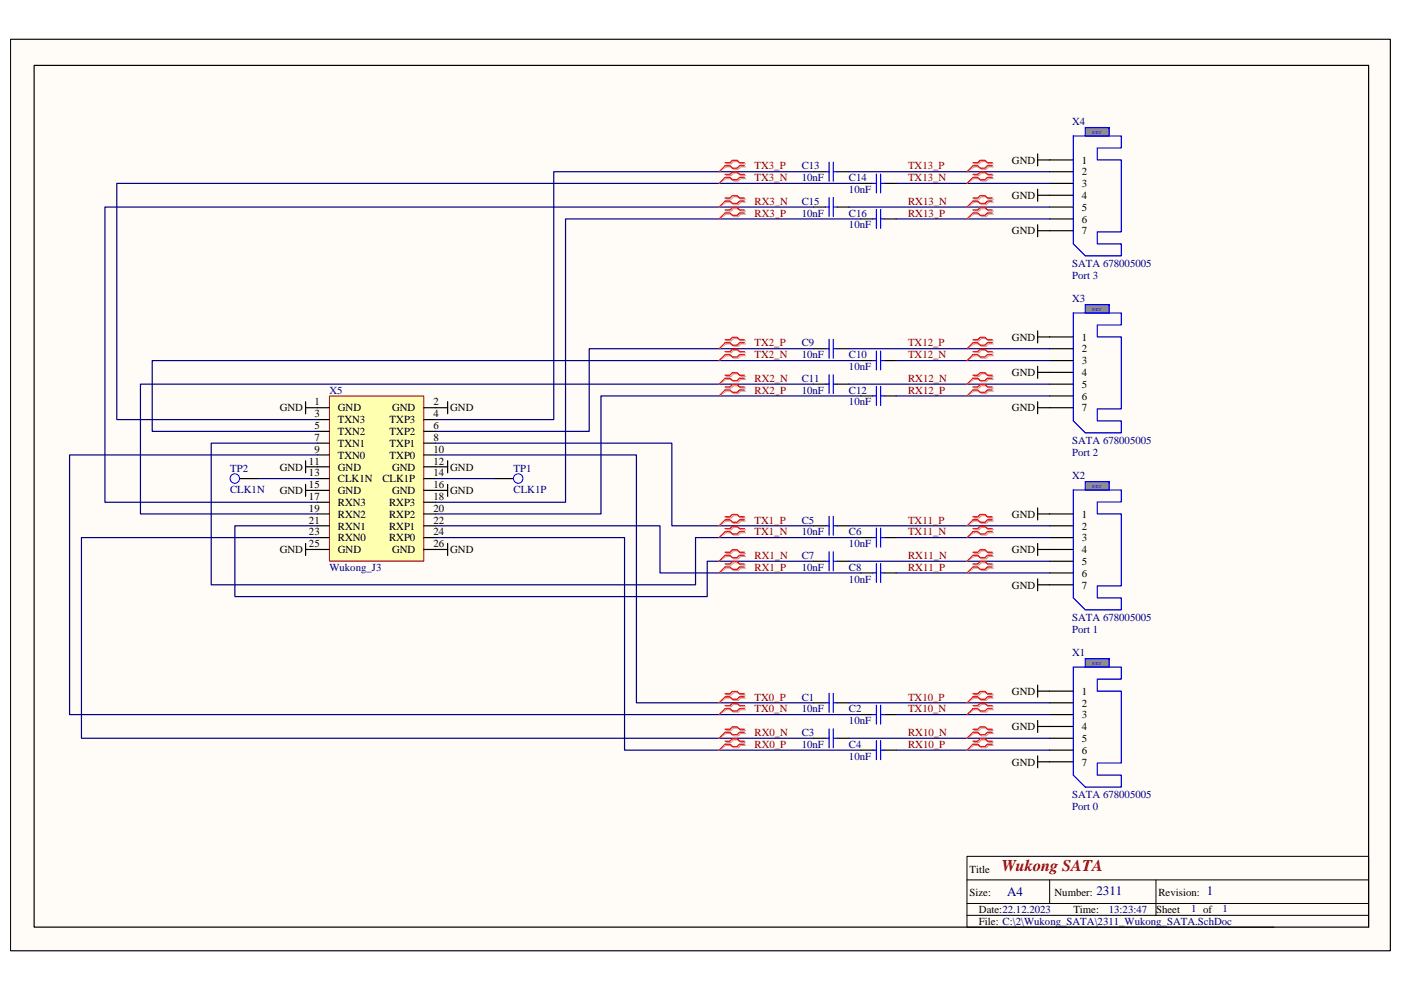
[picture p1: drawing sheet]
<svg xmlns="http://www.w3.org/2000/svg" width="297mm" height="210mm" viewBox="0 0 297 210" stroke-linecap="round" stroke-linejoin="round" font-family="sans-serif">
<path d="M2.3 8.4h292.5v193.2h-292.5z" fill="#fffcf8"/>
<path d="M2.2 8.3h292.6v193.3h-292.6z" fill="none" stroke="#000" stroke-width=".21"/>
<path d="M2.3 8.4h292.5v193.2h-292.5z" fill="#fffcf8"/>
<path d="M2.2 8.3h292.6v193.3h-292.6zM205 186.6h85.2M205 194.1h85.2M205 191.6h85.2M222.5 186.6v5M245.1 186.6v7.5M270.1 196.6h-65.1v-15h85.2v15" fill="none" stroke="#000" stroke-width=".21"/>
<path d="M7.2 13.9h283v182.7h-283z" fill="none" stroke="#000" stroke-width=".25"/>
<path d="M69.9 84h19.9v35h-19.9z" fill="#ffffb0"/>
<path d="M69.8 84h20v35h-20z" fill="none" stroke="#800000" stroke-width=".21"/>
<g fill="none" stroke="#000" stroke-width=".25">
<path d="M67.3 86.4h2.5M67.3 89h2.5M67.3 91.5h2.5M67.3 94h2.5M67.3 96.5h2.5M67.3 99h2.5M89.9 86.4h2.5M89.9 89h2.5M89.9 91.5h2.5M89.9 94h2.5M89.9 96.5h2.5M89.9 99h2.5"/>
<path d="M67.3 101.5h2.5M67.3 104h2.5M67.3 106.5h2.5M67.3 109h2.5M67.3 111.5h2.5M67.3 114h2.5M67.3 116.5h2.5M89.9 101.5h2.5M89.9 104h2.5M89.9 106.5h2.5M89.9 109h2.5M89.9 111.5h2.5"/>
<path d="M89.9 114h2.5M89.9 116.5h2.5"/>
</g>
<path d="M227.6 51.7v-22.9h10.1v2.6h-5.1v2.5h5.1v15.3h-5.1v2.5h5.1v2.6h-7.6" fill="none" stroke="#00f" stroke-width=".25"/>
<path d="M230.1 27.1v1.7h5.1v-1.7z" fill-rule="evenodd" fill="#918e90" stroke="#00f" stroke-width=".25"/>
<path d="M227.6 51.7l2.5 2.6M227.6 89.2v-22.8h10.1v2.5h-5.1v2.5h5.1v15.3h-5.1v2.5h5.1v2.6h-7.6" fill="none" stroke="#00f" stroke-width=".25"/>
<path d="M222.5 33.9h5.1M222.5 36.4h5.1M222.5 38.9h5.1M222.5 41.4h5.1M222.5 43.9h5.1M222.5 46.4h5.1M222.5 48.9h5.1" fill="none" stroke="#000" stroke-width=".25"/>
<path d="M230.1 64.6v1.7h5.1v-1.7z" fill-rule="evenodd" fill="#918e90" stroke="#00f" stroke-width=".25"/>
<path d="M227.6 89.2l2.5 2.6M227.6 126.8v-22.9h10.1v2.5h-5.1v2.6h5.1v15.2h-5.1v2.6h5.1v2.5h-7.6" fill="none" stroke="#00f" stroke-width=".25"/>
<path d="M222.5 71.4h5.1M222.5 73.9h5.1M222.5 76.5h5.1M222.5 79h5.1M222.5 81.4h5.1M222.5 83.9h5.1M222.5 86.4h5.1" fill="none" stroke="#000" stroke-width=".25"/>
<path d="M230.1 102.1v1.8h5.1v-1.8z" fill-rule="evenodd" fill="#918e90" stroke="#00f" stroke-width=".25"/>
<path d="M227.6 126.8l2.5 2.5M227.6 164.3v-22.9h10.1v2.6h-5.1v2.5h5.1v15.3h-5.1v2.5h5.1v2.6h-7.6" fill="none" stroke="#00f" stroke-width=".25"/>
<path d="M222.5 109h5.1M222.5 111.5h5.1M222.5 114h5.1M222.5 116.5h5.1M222.5 119h5.1M222.5 121.5h5.1M222.5 124h5.1" fill="none" stroke="#000" stroke-width=".25"/>
<path d="M230.1 139.7v1.7h5.1v-1.7z" fill-rule="evenodd" fill="#918e90" stroke="#00f" stroke-width=".25"/>
<path d="M227.6 164.3l2.5 2.6" fill="none" stroke="#00f" stroke-width=".25"/>
<g fill="none" stroke="#000" stroke-width=".25">
<path d="M220 32.6v2.6M220 33.9h2.5M220 40.1v2.6M220 47.6v2.6M220 41.4h2.5M220 48.9h2.5M220 70.2v2.5M220 77.7v2.5M220 71.4h2.5M220 79h2.5M64.8 86.4h2.5M64.8 99h2.5"/>
<path d="M64.8 85.2v2.5M64.8 97.7v2.5M92.4 86.4h2.5M92.4 99h2.5M94.9 85.2v2.5M94.9 97.7v2.5M220 85.2v2.5M220 86.4h2.5M64.8 116.5h2.5M64.8 104h2.5M64.8 102.7v2.5M64.8 115.2v2.6"/>
<path d="M92.4 116.5h2.5M92.4 104h2.5M94.9 102.7v2.5M94.9 115.2v2.6M104.9 101.5h5M220 107.7v2.5M220 115.2v2.6M220 116.5h2.5M220 109h2.5M220 122.7v2.6M220 124h2.5M220 145.3v2.5"/>
<path d="M220 152.8v2.5M220 146.5h7.6M220 154h7.6M222.5 149h5.1M222.5 151.5h5.1M222.5 156.5h5.1M222.5 159h5.1M220 160.3v2.5M220 161.5h7.6"/>
</g>
<g fill="none" stroke="#000080" stroke-width=".25">
<path d="M172.5 36.4h-55.1v52.6h-25M182.5 38.9h-157.7v50.1h42.5M172.5 43.9h-150.3v62.6h45.1M182.5 46.4h-62.6v60.1h-27.5M172.5 73.9h-47.6v17.6h-32.5M182.5 76.5h-150.2v15h35M67.3 96.5h-52.6v55h167.8M67.3 94h-22.5v30h102.7v-10h35M92.4 96.5h42.5v52.5h37.6M92.4 94h50v17.5h30.1M182.5 83.9h-55.1v25.1h-35M67.3 114h-50v42.5h155.2"/>
<path d="M67.3 111.5h-17.5v15h100.1v-7.5h22.6M92.4 114h40v45h50.1M92.4 111.5h47.5v10h42.6"/>
</g>
<circle cx="109.9" cy="101.5" r="1" fill="#fff0ff" stroke="#00f" stroke-width=".21"/>
<path d="M49.8 101.5h5" fill="none" stroke="#000" stroke-width=".25"/>
<circle cx="49.8" cy="101.5" r="1.01" fill="#fff0ff" stroke="#00f" stroke-width=".21"/>
<g fill="none" stroke="#000080" stroke-width=".25">
<path d="M180 36.4h42.5M190 38.9h32.5M180 43.9h42.5M190 46.4h32.5M180 73.9h42.5M190 76.5h32.5M172.5 81.4h-142.7v27.6h37.5M180 81.4h42.5M190 83.9h32.5M54.8 101.5h12.5M92.4 101.5h12.5M180 119h42.5"/>
<path d="M180 111.5h42.5M190 114h32.5M190 121.5h32.5M180 156.5h42.5M180 149h42.5M190 151.5h32.5M190 159h32.5"/>
</g>
<g fill="none" stroke="#000" stroke-width=".25">
<path d="M172.5 36.4h2.5M177.5 36.4h2.5M182.5 38.9h2.5M187.5 38.9h2.5M172.5 43.9h2.5M177.5 43.9h2.5M182.5 46.4h2.5M187.5 46.4h2.5M172.5 73.9h2.5M177.5 73.9h2.5M182.5 76.5h2.5M187.5 76.5h2.5"/>
<path d="M172.5 81.4h2.5M177.5 81.4h2.5M182.5 83.9h2.5M187.5 83.9h2.5M172.5 111.5h2.5M172.5 119h2.5M177.5 111.5h2.5M177.5 119h2.5M182.5 114h2.5M187.5 114h2.5M182.5 121.5h2.5M187.5 121.5h2.5"/>
<path d="M172.5 149h2.5M172.5 156.5h2.5M177.5 149h2.5M177.5 156.5h2.5M182.5 151.5h2.5M182.5 159h2.5M187.5 151.5h2.5M187.5 159h2.5"/>
</g>
<g fill="none" stroke="#00f" stroke-width=".25">
<path d="M175 36.4h.8M175.8 34.4v4M176.7 34.4v4M176.8 36.4h.7M185 38.9h.8M185.8 36.9v4M186.7 36.9v4M186.8 38.9h.7M175 43.9h.8M175.8 41.9v4M176.7 41.9v4M176.8 43.9h.7"/>
<path d="M185 46.4h.8M185.8 44.4v4M186.7 44.4v4M186.8 46.4h.7M175 73.9h.8M175.8 71.9v4M175.8 79.5v3.9M176.7 71.9v4M176.7 79.5v3.9M176.8 73.9h.7M185 76.5h.8M185.8 74.4v4"/>
<path d="M186.7 74.4v4M186.8 76.5h.7M175 81.4h.8M176.8 81.4h.7M185 83.9h.8M185.8 81.9v4.1M186.7 81.9v4.1M186.8 83.9h.7M175 111.5h.8M175 119h.8M175.8 109.5v4M175.8 117v4"/>
<path d="M176.7 109.5v4M176.7 117v4M176.8 111.5h.7M176.8 119h.7M185 114h.8M185.8 112v4M185.8 119.5v4M186.7 112v4M186.7 119.5v4M186.8 114h.7M185 121.5h.8M186.8 121.5h.7"/>
<path d="M175 149h.8M175 156.5h.8M175.8 147v4M175.8 154.5v4M176.7 147v4M176.7 154.5v4M176.8 149h.7M176.8 156.5h.7M185 151.5h.8M185 159h.8M185.8 149.5v4M185.8 157v4.1"/>
<path d="M186.7 149.5v4M186.7 157v4.1M186.8 151.5h.7M186.8 159h.7"/>
</g>
<g fill="none" stroke="#d0a19e" stroke-width=".25">
<path d="M154 37.2h1l.5-.5h1l.6 .5h1M154 37.9h1l.5 .5h1l.6-.5h1M154 34.8h1l.5-.6h1l.6 .6h1M154 35.4h1l.5 .5h1l.6-.5h1M206.5 37.2h1.1l.5-.5h1l.5 .5h1M206.5 37.9h1.1l.5 .5h1l.5-.5h1M206.5 34.8h1.1l.5-.6h1l.5 .6h1M206.5 35.4h1.1l.5 .5h1l.5-.5h1M154 44.8h1l.5-.5h1l.6 .5h1M154 45.4h1l.5 .5h1l.6-.5h1M154 42.2h1l.5-.5h1l.6 .5h1M154 42.9h1l.5 .5h1l.6-.5h1"/>
<path d="M206.5 44.8h1.1l.5-.5h1l.5 .5h1M206.5 45.4h1.1l.5 .5h1l.5-.5h1M206.5 42.2h1.1l.5-.5h1l.5 .5h1M206.5 42.9h1.1l.5 .5h1l.5-.5h1M154 79.8h1l.5-.5h1l.6 .5h1M154 74.8h1l.5-.5h1l.6 .5h1M154 75.4h1l.5 .5h1l.6-.5h1M154 72.3h1l.5-.5h1l.6 .5h1M154 72.9h1l.5 .5h1l.6-.5h1M206.5 79.8h1.1l.5-.5h1l.5 .5h1M206.5 74.8h1.1l.5-.5h1l.5 .5h1M206.5 75.4h1.1l.5 .5h1l.5-.5h1"/>
<path d="M206.5 72.3h1.1l.5-.5h1l.5 .5h1M206.5 72.9h1.1l.5 .5h1l.5-.5h1M154 82.3h1l.5-.5h1l.6 .5h1M154 82.9h1l.5 .5h1l.6-.5h1M154 80.4h1l.5 .5h1l.6-.5h1M206.5 82.3h1.1l.5-.5h1l.5 .5h1M206.5 82.9h1.1l.5 .5h1l.5-.5h1M206.5 80.4h1.1l.5 .5h1l.5-.5h1M154 119.8h1l.5-.5h1l.6 .5h1M154 117.3h1l.5-.5h1l.6 .5h1M154 118h1l.5 .5h1l.6-.5h1M154 112.3h1l.5-.5h1l.6 .5h1"/>
<path d="M154 113h1l.5 .5h1l.6-.5h1M154 109.8h1l.5-.5h1l.6 .5h1M154 110.5h1l.5 .5h1l.6-.5h1M206.5 119.8h1.1l.5-.5h1l.5 .5h1M206.5 117.3h1.1l.5-.5h1l.5 .5h1M206.5 118h1.1l.5 .5h1l.5-.5h1M206.5 112.3h1.1l.5-.5h1l.5 .5h1M206.5 113h1.1l.5 .5h1l.5-.5h1M206.5 109.8h1.1l.5-.5h1l.5 .5h1M206.5 110.5h1.1l.5 .5h1l.5-.5h1M154 120.5h1l.5 .5h1l.6-.5h1M206.5 120.5h1.1l.5 .5h1l.5-.5h1"/>
<path d="M154 157.4h1l.5-.5h1l.6 .5h1M154 158h1l.5 .5h1l.6-.5h1M154 154.9h1l.5-.5h1l.6 .5h1M154 155.5h1l.5 .5h1l.6-.5h1M154 149.9h1l.5-.5h1l.6 .5h1M154 150.5h1l.5 .5h1l.6-.5h1M154 147.4h1l.5-.5h1l.6 .5h1M154 148h1l.5 .5h1l.6-.5h1M206.5 157.4h1.1l.5-.5h1l.5 .5h1M206.5 158h1.1l.5 .5h1l.5-.5h1M206.5 149.9h1.1l.5-.5h1l.5 .5h1M206.5 150.5h1.1l.5 .5h1l.5-.5h1"/>
<path d="M206.5 154.9h1.1l.5-.5h1l.5 .5h1M206.5 155.5h1.1l.5 .5h1l.5-.5h1M206.5 147.4h1.1l.5-.5h1l.5 .5h1M206.5 148h1.1l.5 .5h1l.5-.5h1"/>
</g>
<g fill="none" stroke="#d0a19e" stroke-width=".21">
<path d="M154 37.9l-1.5 1M154 35.4l-1.5 1M206.5 37.9l-1.5 1M206.5 35.4l-1.5 1M154 45.4l-1.5 1M154 42.9l-1.5 1M206.5 45.4l-1.5 1M206.5 42.9l-1.5 1M154 75.4l-1.5 1.1M154 72.9l-1.5 1M206.5 75.4l-1.5 1.1M206.5 72.9l-1.5 1"/>
<path d="M154 82.9l-1.5 1M154 80.4l-1.5 1M206.5 82.9l-1.5 1M206.5 80.4l-1.5 1M154 118l-1.5 1M154 113l-1.5 1M154 110.5l-1.5 1M206.5 118l-1.5 1M206.5 113l-1.5 1M206.5 110.5l-1.5 1M154 120.5l-1.5 1M206.5 120.5l-1.5 1"/>
<path d="M154 158l-1.5 1M154 155.5l-1.5 1M154 150.5l-1.5 1M154 148l-1.5 1M206.5 158l-1.5 1M206.5 150.5l-1.5 1M206.5 155.5l-1.5 1M206.5 148l-1.5 1"/>
</g>
<g fill="none" stroke="#f00" stroke-width=".25">
<path d="M153.7 37h1.1l.5-.5h1l.5 .5h1M153.7 37.6h1.1l.5 .5h1l.5-.5h1M153.7 34.5h1.1l.5-.5h1l.5 .5h1M153.7 35.1h1.1l.5 .5h1l.5-.5h1M206.3 37h1l.5-.5h1l.6 .5h1M206.3 37.6h1l.5 .5h1l.6-.5h1M206.3 34.5h1l.5-.5h1l.6 .5h1M206.3 35.1h1l.5 .5h1l.6-.5h1M153.7 44.5h1.1l.5-.5h1l.5 .5h1M153.7 45.1h1.1l.5 .6h1l.5-.6h1M153.7 42h1.1l.5-.5h1l.5 .5h1M153.7 42.6h1.1l.5 .5h1l.5-.5h1"/>
<path d="M206.3 44.5h1l.5-.5h1l.6 .5h1M206.3 45.1h1l.5 .6h1l.6-.6h1M206.3 42h1l.5-.5h1l.6 .5h1M206.3 42.6h1l.5 .5h1l.6-.5h1M153.7 79.5h1.1l.5-.5h1l.5 .5h1M153.7 74.5h1.1l.5-.5h1l.5 .5h1M153.7 75.2h1.1l.5 .5h1l.5-.5h1M153.7 72h1.1l.5-.5h1l.5 .5h1M153.7 72.7h1.1l.5 .5h1l.5-.5h1M206.3 79.5h1l.5-.5h1l.6 .5h1M206.3 74.5h1l.5-.5h1l.6 .5h1M206.3 75.2h1l.5 .5h1l.6-.5h1"/>
<path d="M206.3 72h1l.5-.5h1l.6 .5h1M206.3 72.7h1l.5 .5h1l.6-.5h1M153.7 82h1.1l.5-.5h1l.5 .5h1M153.7 82.7h1.1l.5 .5h1l.5-.5h1M153.7 80.2h1.1l.5 .5h1l.5-.5h1M206.3 82h1l.5-.5h1l.6 .5h1M206.3 82.7h1l.5 .5h1l.6-.5h1M206.3 80.2h1l.5 .5h1l.6-.5h1M153.7 119.6h1.1l.5-.5h1l.5 .5h1M153.7 117.1h1.1l.5-.5h1l.5 .5h1M153.7 117.7h1.1l.5 .5h1l.5-.5h1M153.7 112.1h1.1l.5-.5h1l.5 .5h1"/>
<path d="M153.7 112.7h1.1l.5 .5h1l.5-.5h1M153.7 109.6h1.1l.5-.5h1l.5 .5h1M153.7 110.2h1.1l.5 .5h1l.5-.5h1M206.3 119.6h1l.5-.5h1l.6 .5h1M206.3 117.1h1l.5-.5h1l.6 .5h1M206.3 117.7h1l.5 .5h1l.6-.5h1M206.3 112.1h1l.5-.5h1l.6 .5h1M206.3 112.7h1l.5 .5h1l.6-.5h1M206.3 109.6h1l.5-.5h1l.6 .5h1M206.3 110.2h1l.5 .5h1l.6-.5h1M153.7 120.2h1.1l.5 .5h1l.5-.5h1M206.3 120.2h1l.5 .5h1l.6-.5h1"/>
<path d="M153.7 157.1h1.1l.5-.5h1l.5 .5h1M153.7 157.8h1.1l.5 .5h1l.5-.5h1M153.7 154.6h1.1l.5-.5h1l.5 .5h1M153.7 155.3h1.1l.5 .5h1l.5-.5h1M153.7 149.6h1.1l.5-.5h1l.5 .5h1M153.7 150.2h1.1l.5 .5h1l.5-.5h1M153.7 147.1h1.1l.5-.5h1l.5 .5h1M153.7 147.7h1.1l.5 .6h1l.5-.6h1M206.3 157.1h1l.5-.5h1l.6 .5h1M206.3 157.8h1l.5 .5h1l.6-.5h1M206.3 149.6h1l.5-.5h1l.6 .5h1M206.3 150.2h1l.5 .5h1l.6-.5h1"/>
<path d="M206.3 154.6h1l.5-.5h1l.6 .5h1M206.3 155.3h1l.5 .5h1l.6-.5h1M206.3 147.1h1l.5-.5h1l.6 .5h1M206.3 147.7h1l.5 .6h1l.6-.6h1"/>
</g>
<g fill="none" stroke="#f00" stroke-width=".21">
<path d="M153.7 37.6l-1.2 1.3M153.7 35.1l-1.2 1.3M206.3 37.6l-1.3 1.3M206.3 35.1l-1.3 1.3M153.7 45.1l-1.2 1.3M153.7 42.6l-1.2 1.3M206.3 45.1l-1.3 1.3M206.3 42.6l-1.3 1.3M153.7 75.2l-1.2 1.3M153.7 72.7l-1.2 1.2M206.3 75.2l-1.3 1.3M206.3 72.7l-1.3 1.2"/>
<path d="M153.7 82.7l-1.2 1.2M153.7 80.2l-1.2 1.2M206.3 82.7l-1.3 1.2M206.3 80.2l-1.3 1.2M153.7 117.7l-1.2 1.3M153.7 112.7l-1.2 1.3M153.7 110.2l-1.2 1.3M206.3 117.7l-1.3 1.3M206.3 112.7l-1.3 1.3M206.3 110.2l-1.3 1.3M153.7 120.2l-1.2 1.3M206.3 120.2l-1.3 1.3"/>
<path d="M153.7 157.8l-1.2 1.2M153.7 155.3l-1.2 1.2M153.7 150.2l-1.2 1.3M153.7 147.7l-1.2 1.3M206.3 157.8l-1.3 1.2M206.3 150.2l-1.3 1.3M206.3 155.3l-1.3 1.2M206.3 147.7l-1.3 1.3"/>
</g>
<text font-size="3.5" fill="#800000" x="212.3" y="184.6">Wukong SATA</text>
<g font-size="2.8" fill="#000080">
<text x="213.5" y="190">A4</text>
<text x="232.4" y="189.8">2311</text>
<text x="255.8" y="189.8">1</text>
</g>
<g font-size="2.3" fill="#000080">
<text x="227.3" y="26.5">X4</text>
<text x="170" y="35.9">C13</text>
<text x="170" y="38.4">10nF</text>
<text x="180" y="38.4">C14</text>
<text x="180" y="40.9">10nF</text>
<text x="170" y="43.4">C15</text>
<text x="170" y="45.9">10nF</text>
<text x="180" y="45.9">C16</text>
<text x="180" y="48.4">10nF</text>
<text x="227.3" y="59.1">Port 3</text>
<text x="227.3" y="56.6">SATA 678005005</text>
<text x="227.3" y="64.1">X3</text>
<text x="170" y="73.4">C9</text>
<text x="170" y="75.9">10nF</text>
<text x="180" y="75.9">C10</text>
<text x="69.8" y="83.5">X5</text>
<text x="170" y="81">C11</text>
<text x="170" y="83.5">10nF</text>
<text x="180" y="78.5">10nF</text>
<text x="180" y="83.5">C12</text>
<text x="180" y="86">10nF</text>
<text x="227.3" y="94.1">SATA 678005005</text>
<text x="48.8" y="100">TP2</text>
<text x="108.9" y="100">TP1</text>
<text x="227.3" y="96.6">Port 2</text>
<text x="227.3" y="101.6">X2</text>
<text x="48.8" y="104.5">CLK1N</text>
<text x="108.9" y="104.5">CLK1P</text>
<text x="170" y="111">C5</text>
<text x="170" y="113.5">10nF</text>
<text x="180" y="113.5">C6</text>
<text x="170" y="118.5">C7</text>
<text x="180" y="116">10nF</text>
<text x="69.8" y="121.1">Wukong_J3</text>
<text x="170" y="121">10nF</text>
<text x="180" y="121">C8</text>
<text x="180" y="123.5">10nF</text>
<text x="227.3" y="131.6">SATA 678005005</text>
<text x="227.3" y="134.2">Port 1</text>
<text x="227.3" y="139.2">X1</text>
<text x="170" y="148.5">C1</text>
<text x="170" y="151">10nF</text>
<text x="180" y="151">C2</text>
<text x="180" y="153.5">10nF</text>
<text x="170" y="156">C3</text>
<text x="170" y="158.5">10nF</text>
<text x="180" y="158.5">C4</text>
<text x="180" y="161.1">10nF</text>
<text x="227.3" y="171.7">Port 0</text>
<text x="227.3" y="169.2">SATA 678005005</text>
<text x="235.1" y="193.6">13:23:47</text>
<text x="252.5" y="193.5">1 of</text>
<text x="259.2" y="193.5">1</text>
</g>
<g font-size="2.3" fill="#800000">
<text x="160" y="35.9">TX3_P</text>
<text x="192.5" y="35.9">TX13_P</text>
<text x="160" y="38.4">TX3_N</text>
<text x="192.5" y="38.4">TX13_N</text>
<text x="160" y="45.9">RX3_P</text>
<text x="160" y="43.4">RX3_N</text>
<text x="192.5" y="45.9">RX13_P</text>
<text x="192.5" y="43.4">RX13_N</text>
<text x="160" y="75.9">TX2_N</text>
<text x="160" y="73.4">TX2_P</text>
<text x="192.5" y="75.9">TX12_N</text>
<text x="192.5" y="73.4">TX12_P</text>
<text x="160" y="83.5">RX2_P</text>
<text x="160" y="81">RX2_N</text>
<text x="192.5" y="83.5">RX12_P</text>
<text x="192.5" y="81">RX12_N</text>
<text x="160" y="113.5">TX1_N</text>
<text x="160" y="111">TX1_P</text>
<text x="192.5" y="113.5">TX11_N</text>
<text x="192.5" y="111">TX11_P</text>
<text x="160" y="118.5">RX1_N</text>
<text x="192.5" y="118.5">RX11_N</text>
<text x="160" y="121">RX1_P</text>
<text x="192.5" y="121">RX11_P</text>
<text x="160" y="148.5">TX0_P</text>
<text x="192.5" y="148.5">TX10_P</text>
<text x="160" y="151">TX0_N</text>
<text x="192.5" y="151">TX10_N</text>
<text x="160" y="158.5">RX0_P</text>
<text x="160" y="156">RX0_N</text>
<text x="192.5" y="158.5">RX10_P</text>
<text x="192.5" y="156">RX10_N</text>
</g>
<g font-size="2.3">
<text x="214.5" y="34.7">GND</text>
<text x="229.4" y="34.7">1</text>
<text x="229.4" y="37.2">2</text>
<text x="229.4" y="39.7">3</text>
<text x="214.5" y="42.2">GND</text>
<text x="229.4" y="42.2">4</text>
<text x="229.4" y="44.7">5</text>
<text x="229.4" y="47.2">6</text>
<text x="214.5" y="49.7">GND</text>
<text x="229.4" y="49.7">7</text>
<text x="214.5" y="72.2">GND</text>
<text x="229.4" y="72.2">1</text>
<text x="229.4" y="74.7">2</text>
<text x="229.4" y="77.2">3</text>
<text x="214.5" y="79.7">GND</text>
<text x="229.4" y="79.7">4</text>
<text x="229.4" y="82.2">5</text>
<text x="59.3" y="87.2">GND</text>
<text x="66.7" y="86">1</text>
<text x="66.7" y="88.5">3</text>
<text x="71.6" y="87.2">GND</text>
<text x="71.6" y="89.7">TXN3</text>
<text x="82.6" y="89.7">TXP3</text>
<text x="83.1" y="87.2">GND</text>
<text x="91.9" y="86">2</text>
<text x="91.9" y="88.5">4</text>
<text x="95.4" y="87.2">GND</text>
<text x="214.5" y="87.2">GND</text>
<text x="229.4" y="84.7">6</text>
<text x="229.4" y="87.2">7</text>
<text x="66.7" y="91">5</text>
<text x="66.7" y="93.5">7</text>
<text x="66.7" y="96">9</text>
<text x="71.6" y="92.2">TXN2</text>
<text x="71.6" y="94.7">TXN1</text>
<text x="82.6" y="92.2">TXP2</text>
<text x="82.6" y="94.7">TXP1</text>
<text x="91.9" y="91">6</text>
<text x="91.9" y="93.5">8</text>
<text x="91.9" y="96">10</text>
<text x="59.3" y="99.8">GND</text>
<text x="65.5" y="98.5">11</text>
<text x="65.5" y="101">13</text>
<text x="71.6" y="97.2">TXN0</text>
<text x="71.6" y="99.8">GND</text>
<text x="82.6" y="97.2">TXP0</text>
<text x="83.1" y="99.8">GND</text>
<text x="91.9" y="101">14</text>
<text x="91.9" y="98.5">12</text>
<text x="95.4" y="99.8">GND</text>
<text x="59.3" y="104.8">GND</text>
<text x="65.5" y="103.5">15</text>
<text x="65.5" y="106">17</text>
<text x="71.6" y="102.3">CLK1N</text>
<text x="71.6" y="104.8">GND</text>
<text x="71.6" y="107.3">RXN3</text>
<text x="81.1" y="102.3">CLK1P</text>
<text x="82.5" y="107.3">RXP3</text>
<text x="83.1" y="104.8">GND</text>
<text x="91.9" y="103.5">16</text>
<text x="91.9" y="106">18</text>
<text x="95.4" y="104.8">GND</text>
<text x="65.5" y="108.5">19</text>
<text x="65.5" y="111">21</text>
<text x="65.5" y="113.5">23</text>
<text x="71.6" y="109.8">RXN2</text>
<text x="71.6" y="112.3">RXN1</text>
<text x="82.5" y="109.8">RXP2</text>
<text x="82.5" y="112.3">RXP1</text>
<text x="91.9" y="108.5">20</text>
<text x="91.9" y="111">22</text>
<text x="91.9" y="113.5">24</text>
<text x="214.5" y="109.8">GND</text>
<text x="229.4" y="109.8">1</text>
<text x="229.4" y="112.3">2</text>
<text x="59.3" y="117.3">GND</text>
<text x="65.5" y="116">25</text>
<text x="71.6" y="114.8">RXN0</text>
<text x="71.6" y="117.3">GND</text>
<text x="82.5" y="114.8">RXP0</text>
<text x="83.1" y="117.3">GND</text>
<text x="91.9" y="116">26</text>
<text x="95.4" y="117.3">GND</text>
<text x="214.5" y="117.3">GND</text>
<text x="229.4" y="114.8">3</text>
<text x="229.4" y="117.3">4</text>
<text x="229.4" y="119.8">5</text>
<text x="214.5" y="124.8">GND</text>
<text x="229.4" y="122.3">6</text>
<text x="229.4" y="124.8">7</text>
<text x="214.5" y="147.3">GND</text>
<text x="229.4" y="147.3">1</text>
<text x="229.4" y="149.8">2</text>
<text x="214.5" y="154.8">GND</text>
<text x="229.4" y="152.3">3</text>
<text x="229.4" y="154.8">4</text>
<text x="229.4" y="157.3">5</text>
<text x="229.4" y="159.8">6</text>
<text x="214.5" y="162.3">GND</text>
<text x="229.4" y="162.3">7</text>
<text x="205.5" y="185.1">Title</text>
<text x="205.5" y="190.1">Size:</text>
<text x="223.6" y="190.1">Number:</text>
<text x="245.6" y="190.1">Revision:</text>
<text x="207.6" y="193.6">Date:22.12.2023</text>
<text x="207.6" y="196.1">File: C:\2\Wukong_SATA\2311_Wukong_SATA.SchDoc</text>
<text x="227.6" y="193.6">Time:</text>
<text x="245.1" y="193.6">Sheet</text>
</g>
<g font-size="1.1" fill="#00f">
<text x="231.6" y="28.5">KEY</text>
<text x="231.6" y="66">KEY</text>
<text x="231.6" y="103.5">KEY</text>
<text x="231.6" y="141.1">KEY</text>
</g>
</svg>
